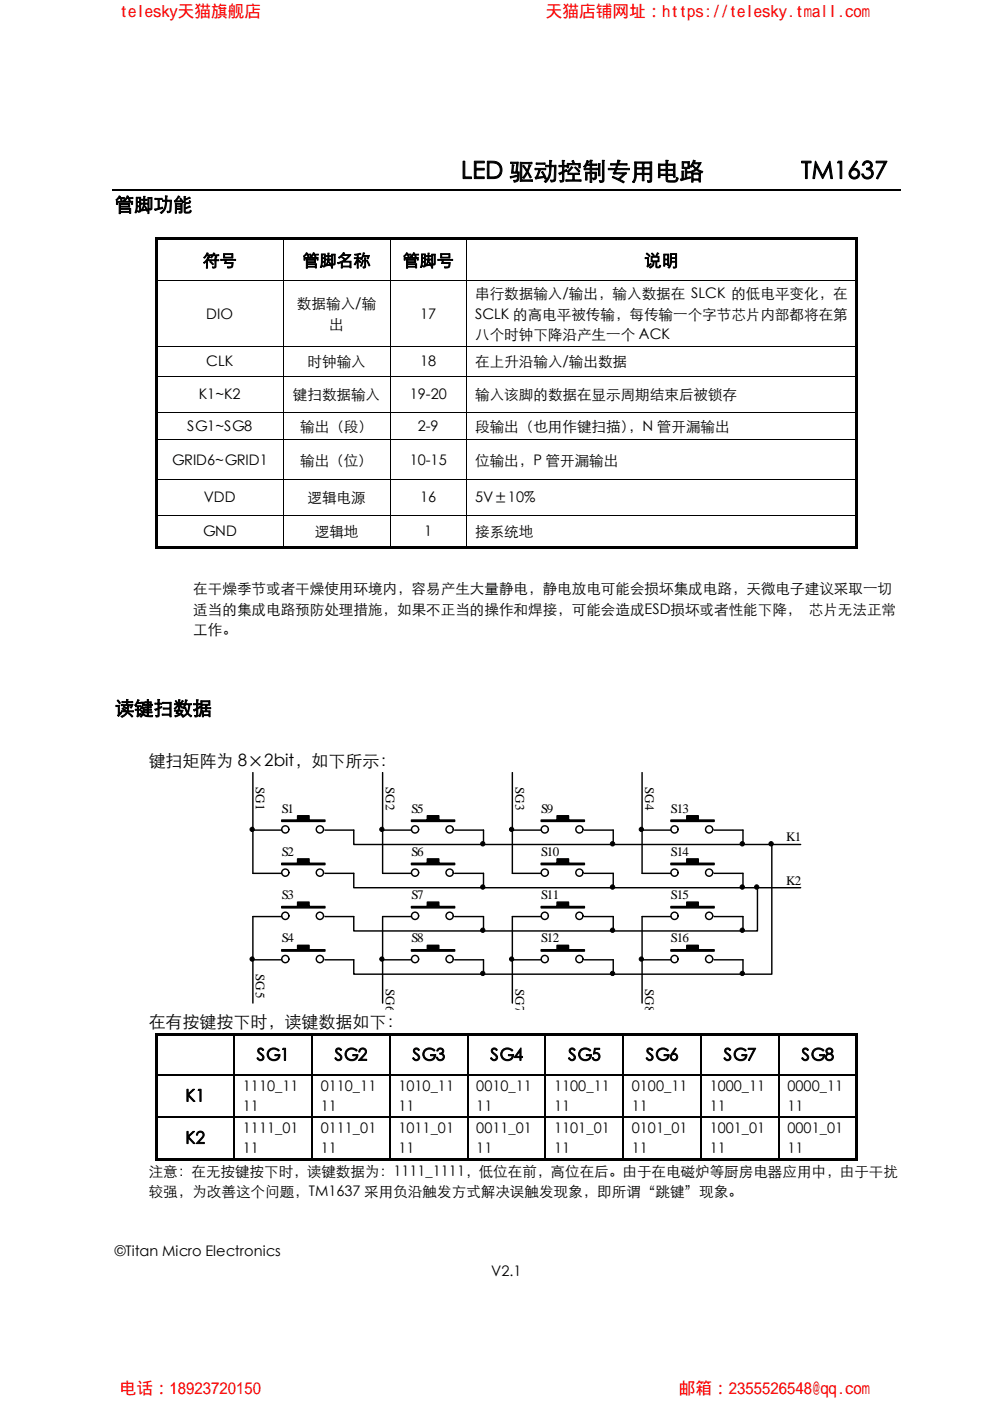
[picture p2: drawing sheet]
<svg xmlns="http://www.w3.org/2000/svg" width="210mm" height="297mm" viewBox="0 0 210 297" stroke-linecap="round" stroke-linejoin="round" font-family="sans-serif">
<path d="M23.8 40.3h167.2" fill="none" stroke="#000" stroke-width=".25"/>
<g fill="#fff">
<path d="M33.4 50.8h26.6v8.6h-26.6z"/>
<path d="M35 52.6h23.2v5h-23.2z"/>
<path d="M60.1 50.8h22.6v8.6h-22.6z"/>
<path d="M61.9 52.6h19v5h-19z"/>
<path d="M82.8 50.8h16v8.6h-16z"/>
<path d="M84.6 52.6h12.5v5h-12.5z"/>
<path d="M99 50.8h82.4v8.6h-82.4z"/>
<path d="M100.8 52.6h79v5h-79z"/>
</g>
<g fill="#000">
<path d="M32.9 50.3h.5v.5h-.5zM32.9 50.3h149v.5h-149zM32.9 50.8h.5v8.6h-.5zM181.4 50.3h.5v.5h-.5zM181.4 50.8h.5v8.6h-.5zM32.9 59.6h.5v13.9h-.5zM32.9 73.6h.5v6.1h-.5zM181.4 59.6h.5v13.9h-.5zM181.4 73.6h.5v6.1h-.5zM32.9 79.8h.5v7.5h-.5zM32.9 87.5h.5v5.7h-.5zM181.4 79.8h.5v7.5h-.5z"/>
<path d="M181.4 87.5h.5v5.7h-.5zM32.9 93.3h.5v8.3h-.5zM32.9 101.8h.5v7.3h-.5zM32.9 109.3h.5v7.1h-.5zM32.9 115.9h27.1v.5h-27.1zM60 115.9h22.7v.5h-22.7zM82.7 115.9h16.1v.5h-16.1zM98.8 115.9h82.6v.5h-82.6zM181.4 93.3h.5v8.3h-.5zM181.4 101.8h.5v7.3h-.5zM181.4 109.3h.5v7.1h-.5zM181.4 115.9h.5v.5h-.5z"/>
<path d="M32.9 219h.5v.5h-.5zM32.9 219h149v.5h-149zM181.4 219h.5v.5h-.5zM32.9 219.5h.5v8.3h-.5zM32.9 227.8h.5v.2h-.5zM32.9 228h.5v8.7h-.5zM32.9 236.7h.5v.2h-.5zM49.6 227.8h.2v.2h-.2zM49.6 236.7h.2v.2h-.2zM66.1 227.8h.2v.2h-.2zM66.1 236.7h.2v.2h-.2zM82.5 227.8h.3v.2h-.3z"/>
<path d="M82.5 236.7h.3v.2h-.3zM99.1 227.8h.2v.2h-.2zM99.1 236.7h.2v.2h-.2zM115.6 227.8h.2v.2h-.2zM115.6 236.7h.2v.2h-.2zM132.1 227.8h.2v.2h-.2zM132.1 236.7h.2v.2h-.2zM148.6 227.8h.2v.2h-.2zM148.6 236.7h.2v.2h-.2zM165.1 227.8h.2v.2h-.2zM165.1 236.7h.2v.2h-.2zM181.4 219.5h.5v8.3h-.5z"/>
<path d="M181.4 227.8h.5v.2h-.5zM181.4 228h.5v8.7h-.5zM181.4 236.7h.5v.2h-.5zM32.9 236.9h.5v9.2h-.5zM32.9 245.6h16.7v.5h-16.7zM49.6 245.6h16.5v.5h-16.5zM66.1 245.6h16.4v.5h-16.4zM82.5 245.6h16.6v.5h-16.6zM99.1 245.6h16.5v.5h-16.5zM115.6 245.6h16.5v.5h-16.5zM132.1 245.6h16.5v.5h-16.5zM148.6 245.6h16.5v.5h-16.5z"/>
<path d="M165.1 245.6h16.3v.5h-16.3zM181.4 236.9h.5v9.2h-.5zM181.4 245.6h.5v.5h-.5z"/>
</g>
<g fill="none" stroke="#000" stroke-width=".21">
<path d="M32.9 59.5h149M60 50.8v8.6M60 59.6v13.9M82.7 50.8v8.6M82.7 59.6v13.9M98.9 50.8v8.6M98.9 59.6v13.9M32.9 73.5h149M32.9 79.7h149M60 73.6v6.1M60 79.8v7.5M82.7 73.6v6.1"/>
<path d="M82.7 79.8v7.5M98.9 73.6v6.1M98.9 79.8v7.5M32.9 87.4h149M32.9 93.2h149M60 87.5v5.7M60 93.3v8.3M82.7 87.5v5.7M82.7 93.3v8.3M98.9 87.5v5.7M98.9 93.3v8.3M32.9 101.7h149"/>
<path d="M32.9 109.2h149M60 101.8v7.3M60 109.3v6.6M82.7 101.8v7.3M82.7 109.3v6.6M98.9 101.8v7.3M98.9 109.3v6.6"/>
</g>
<g fill="none" stroke="#000" stroke-width=".31">
<path d="M53.6 163.8v21.4h6.2M53.6 176h6.2M68.9 176h6.1v3h94.8M81.2 163.8v21.4h6.1M81.2 176h6.1M96.4 176h6.2v3M108.7 176h6.1M108.7 163.8v21.4h6.1M124 176h6.1v3M136.2 176h6.1M136.2 163.8v21.4h6.1M151.5 176h6.1v3"/>
<path d="M163.7 179v27.5h-88.7v-3h-6.1M59.8 194.3h-6.2v18.4M68.9 185.2h6.1v3h94.8M87.3 194.3h-6.1v18.4M96.4 185.2h6.2v3M96.4 194.3h6.2v3.1M114.8 194.3h-6.1v18.4M124 185.2h6.1v3M124 194.3h6.1v3.1M142.3 194.3h-6.1v18.4M151.5 185.2h6.1v3M151.5 194.3h6.1v3.1"/>
<path d="M160.7 188.2v9.2h-85.7v-3.1h-6.1M53.6 203.5h6.2M81.2 203.5h6.1M96.4 203.5h6.2v3M108.7 203.5h6.1M124 203.5h6.1v3M136.2 203.5h6.1M151.5 203.5h6.1v3"/>
<circle cx="60.5" cy="175.9" r=".76"/>
<circle cx="67.9" cy="175.9" r=".77"/>
<circle cx="88" cy="175.9" r=".76"/>
<circle cx="95.4" cy="175.9" r=".77"/>
<circle cx="115.5" cy="175.9" r=".76"/>
<circle cx="122.9" cy="175.9" r=".76"/>
<circle cx="143.1" cy="175.9" r=".76"/>
<circle cx="150.4" cy="175.9" r=".76"/>
<circle cx="60.5" cy="194.2" r=".77"/>
<circle cx="60.5" cy="185" r=".76"/>
<circle cx="67.9" cy="194.2" r=".77"/>
<circle cx="67.9" cy="185" r=".76"/>
<circle cx="88" cy="194.2" r=".77"/>
<circle cx="88" cy="185" r=".76"/>
<circle cx="95.4" cy="194.2" r=".77"/>
<circle cx="95.4" cy="185" r=".76"/>
<circle cx="115.5" cy="194.2" r=".77"/>
<circle cx="115.6" cy="185" r=".76"/>
<circle cx="122.9" cy="194.2" r=".77"/>
<circle cx="122.9" cy="185" r=".76"/>
<circle cx="143.1" cy="194.2" r=".77"/>
<circle cx="143.1" cy="185" r=".76"/>
<circle cx="150.4" cy="194.2" r=".77"/>
<circle cx="150.4" cy="185" r=".76"/>
<circle cx="60.5" cy="203.3" r=".77"/>
<circle cx="67.9" cy="203.3" r=".77"/>
<circle cx="88" cy="203.3" r=".77"/>
<circle cx="95.4" cy="203.3" r=".77"/>
<circle cx="115.5" cy="203.3" r=".77"/>
<circle cx="122.9" cy="203.3" r=".77"/>
<circle cx="143.1" cy="203.3" r=".77"/>
<circle cx="150.4" cy="203.3" r=".77"/>
</g>
<g fill="#000" stroke="#000" stroke-width=".31">
<path d="M59.8 173.9h3.3v-.9h2.5v.9h3.3v.3h-9.1z" fill-rule="evenodd"/>
<path d="M87.3 173.9h3.3v-.9h2.5v.9h3.3v.3h-9.1z" fill-rule="evenodd"/>
<path d="M114.8 173.9h3.4v-.9h2.4v.9h3.4v.3h-9.2z" fill-rule="evenodd"/>
<path d="M142.3 173.9h3.4v-.9h2.4v.9h3.4v.3h-9.2z" fill-rule="evenodd"/>
<path d="M59.8 183h3.3v-.9h2.5v.9h3.3v.3h-9.1z" fill-rule="evenodd"/>
<path d="M59.8 192.2h3.3v-.9h2.5v.9h3.3v.3h-9.1z" fill-rule="evenodd"/>
<path d="M87.3 183h3.3v-.9h2.5v.9h3.3v.3h-9.1z" fill-rule="evenodd"/>
<path d="M87.3 192.2h3.3v-.9h2.5v.9h3.3v.3h-9.1z" fill-rule="evenodd"/>
<path d="M114.8 183h3.4v-.9h2.4v.9h3.4v.3h-9.2z" fill-rule="evenodd"/>
<path d="M114.8 192.2h3.4v-.9h2.4v.9h3.4v.3h-9.2z" fill-rule="evenodd"/>
<path d="M142.3 183h3.4v-.9h2.4v.9h3.4v.3h-9.2z" fill-rule="evenodd"/>
<path d="M142.3 192.2h3.4v-.9h2.4v.9h3.4v.3h-9.2z" fill-rule="evenodd"/>
<path d="M59.8 201.4h3.3v-1h2.5v1h3.3v.3h-9.1z" fill-rule="evenodd"/>
<path d="M87.3 201.4h3.3v-1h2.5v1h3.3v.3h-9.1z" fill-rule="evenodd"/>
<path d="M114.8 201.4h3.4v-1h2.4v1h3.4v.3h-9.2z" fill-rule="evenodd"/>
<path d="M142.3 201.4h3.4v-1h2.4v1h3.4v.3h-9.2z" fill-rule="evenodd"/>
</g>
<g fill="#000" stroke="#000" stroke-width=".21">
<circle cx="53.5" cy="175.8" r=".45"/>
<circle cx="81" cy="175.8" r=".45"/>
<circle cx="102.4" cy="178.9" r=".46"/>
<circle cx="108.5" cy="175.8" r=".45"/>
<circle cx="129.9" cy="178.9" r=".46"/>
<circle cx="136" cy="175.8" r=".45"/>
<circle cx="157.4" cy="178.9" r=".46"/>
<circle cx="163.6" cy="178.9" r=".46"/>
<circle cx="102.4" cy="197.2" r=".46"/>
<circle cx="102.4" cy="188.1" r=".46"/>
<circle cx="129.9" cy="188.1" r=".46"/>
<circle cx="129.9" cy="197.2" r=".46"/>
<circle cx="157.4" cy="197.2" r=".46"/>
<circle cx="157.4" cy="188.1" r=".46"/>
<circle cx="160.5" cy="188.1" r=".46"/>
<circle cx="53.5" cy="203.3" r=".45"/>
<circle cx="81" cy="203.3" r=".45"/>
<circle cx="102.4" cy="206.4" r=".45"/>
<circle cx="108.5" cy="203.3" r=".45"/>
<circle cx="129.9" cy="206.4" r=".46"/>
<circle cx="136" cy="203.3" r=".45"/>
<circle cx="157.4" cy="206.4" r=".46"/>
</g>
<g fill="none" stroke="#000" stroke-width=".23">
<path d="M49.7 219.5v8.3M66.2 219.5v8.3M82.7 219.5v8.3M99.2 219.5v8.3M115.7 219.5v8.3M132.2 219.5v8.3M148.7 219.5v8.3M33.4 227.9h16.2M33.4 236.8h16.2M49.7 228v8.7M49.7 236.9v8.7M49.8 227.9h16.3"/>
<path d="M49.8 236.8h16.3M66.2 228v8.7M66.2 236.9v8.7M66.3 227.9h16.2M66.3 236.8h16.2M82.7 228v8.7M82.7 236.9v8.7M82.8 227.9h16.3M82.8 236.8h16.3M99.2 228v8.7M99.2 236.9v8.7M99.3 227.9h16.3"/>
<path d="M99.3 236.8h16.3M115.7 228v8.7M115.7 236.9v8.7M115.8 227.9h16.3M115.8 236.8h16.3M132.2 228v8.7M132.2 236.9v8.7M132.3 227.9h16.3M132.3 236.8h16.3M148.7 228v8.7M148.7 236.9v8.7M148.8 227.9h16.3"/>
<path d="M148.8 236.8h16.3M165.3 227.9h16.1M165.3 236.8h16.1"/>
</g>
<path d="M165.2 219.5v8.3M165.2 228v8.7M165.2 236.9v8.7" fill="none" stroke="#000" stroke-width=".25"/>
<g font-size="5.1">
<text x="97.8" y="37.9">LED 驱动控制专用电路</text>
<text x="169.9" y="37.9">TM1637</text>
</g>
<g font-size="4.1">
<text x="24.3" y="44.6">管脚功能</text>
<text x="24.3" y="151.4">读键扫数据</text>
</g>
<g font-size="3.6">
<text x="43" y="56.3">符号</text>
<text x="64.2" y="56.3">管脚名称</text>
<text x="85.4" y="56.3">管脚号</text>
<text x="136.7" y="56.3">说明</text>
<text x="31.5" y="162.4">键扫矩阵为 8×2bit，如下所示：</text>
<text x="31.5" y="217.7">在有按键按下时，读键数据如下：</text>
<text x="54.4" y="224.8">SG1</text>
<text x="71" y="224.8">SG2</text>
<text x="87.5" y="224.8">SG3</text>
<text x="104" y="224.8">SG4</text>
<text x="120.5" y="224.8">SG5</text>
<text x="137" y="224.8">SG6</text>
<text x="153.5" y="224.8">SG7</text>
<text x="170" y="224.8">SG8</text>
<text x="39.3" y="233.5">K1</text>
<text x="39.3" y="242.5">K2</text>
</g>
<g font-size="3.5" fill="#f00">
<text x="25.4" y="3.5">telesky天猫旗舰店</text>
<text x="115.8" y="3.5">天猫店铺网址：https://telesky.tmall.com</text>
<text x="25.4" y="295.5">电话：18923720150</text>
<text x="144" y="295.5">邮箱：2355526548@qq.com</text>
</g>
<g font-size="3.1">
<text x="63" y="65.4">数据输入/输</text>
<text x="100.8" y="63.2">串行数据输入/输出，输入数据在 SLCK 的低电平变化，在</text>
<text x="43.8" y="67.6">DIO</text>
<text x="69.8" y="69.7">出</text>
<text x="89.1" y="67.6">17</text>
<text x="100.8" y="67.6">SCLK 的高电平被传输，每传输一个字节芯片内部都将在第</text>
<text x="100.8" y="71.9">八个时钟下降沿产生一个 ACK</text>
<text x="43.7" y="77.7">CLK</text>
<text x="65.2" y="77.7">时钟输入</text>
<text x="89.1" y="77.7">18</text>
<text x="100.8" y="77.7">在上升沿输入/输出数据</text>
<text x="42.1" y="84.6">K1~K2</text>
<text x="62.1" y="84.6">键扫数据输入</text>
<text x="86.9" y="84.6">19-20</text>
<text x="100.8" y="84.6">输入该脚的数据在显示周期结束后被锁存</text>
<text x="39.7" y="91.4">SG1~SG8</text>
<text x="63.7" y="91.4">输出（段）</text>
<text x="88.6" y="91.4">2-9</text>
<text x="100.8" y="91.4">段输出（也用作键扫描）</text>
<text x="133.2" y="91.4">，N 管开漏输出</text>
<text x="36.4" y="98.5">GRID6~GRID1</text>
<text x="63.7" y="98.5">输出（位）</text>
<text x="86.9" y="98.5">10-15</text>
<text x="100.8" y="98.5">位输出，P 管开漏输出</text>
<text x="43.2" y="106.5">VDD</text>
<text x="65.2" y="106.5">逻辑电源</text>
<text x="89.1" y="106.5">16</text>
<text x="100.8" y="106.5">5V±10%</text>
<text x="43" y="113.6">GND</text>
<text x="66.8" y="113.6">逻辑地</text>
<text x="90" y="113.6">1</text>
<text x="100.8" y="113.6">接系统地</text>
<text x="41" y="125.8">在干燥季节或者干燥使用环境内，容易产生大量静电，静电放电可能会损坏集成电路，天微电子建议采取一切</text>
<text x="41" y="130.2">适当的集成电路预防处理措施，如果不正当的操作和焊接，可能会造成ESD损坏或者性能下降， 芯片无法正常</text>
<text x="41" y="134.5">工作。</text>
<text x="51.5" y="231.2">1110_11</text>
<text x="68" y="231.2">0110_11</text>
<text x="84.5" y="231.2">1010_11</text>
<text x="101" y="231.2">0010_11</text>
<text x="117.5" y="231.2">1100_11</text>
<text x="134" y="231.2">0100_11</text>
<text x="150.5" y="231.2">1000_11</text>
<text x="167" y="231.2">0000_11</text>
<text x="51.5" y="235.6">11</text>
<text x="68" y="235.6">11</text>
<text x="84.5" y="235.6">11</text>
<text x="101" y="235.6">11</text>
<text x="117.5" y="235.6">11</text>
<text x="134" y="235.6">11</text>
<text x="150.5" y="235.6">11</text>
<text x="167" y="235.6">11</text>
<text x="51.5" y="244.5">11</text>
<text x="51.5" y="240.2">1111_01</text>
<text x="68" y="240.2">0111_01</text>
<text x="68" y="244.5">11</text>
<text x="84.5" y="240.2">1011_01</text>
<text x="84.5" y="244.5">11</text>
<text x="101" y="240.2">0011_01</text>
<text x="101" y="244.5">11</text>
<text x="117.5" y="240.2">1101_01</text>
<text x="117.5" y="244.5">11</text>
<text x="134" y="240.2">0101_01</text>
<text x="134" y="244.5">11</text>
<text x="150.5" y="240.2">1001_01</text>
<text x="150.5" y="244.5">11</text>
<text x="167" y="240.2">0001_01</text>
<text x="167" y="244.5">11</text>
<text x="31.5" y="249.3">注意：在无按键按下时，读键数据为：1111_1111，低位在前，高位在后。由于在电磁炉等厨房电器应用中，由于干扰</text>
<text x="31.5" y="253.7">较强，为改善这个问题，TM1637 采用负沿触发方式解决误触发现象，即所谓“跳键”现象。</text>
<text x="24.3" y="266.2">©Titan Micro Electronics</text>
<text x="104.2" y="270.5">V2.1</text>
</g>
<g font-size="2.8">
<text x="54.3" y="166.8" transform="rotate(90 54.3 166.8)">SG1</text>
<text x="81.8" y="166.8" transform="rotate(90 81.8 166.8)">SG2</text>
<text x="109.3" y="166.8" transform="rotate(90 109.3 166.8)">SG3</text>
<text x="136.9" y="166.8" transform="rotate(90 136.9 166.8)">SG4</text>
<text x="59.8" y="172.3">S1</text>
<text x="87.3" y="172.3">S5</text>
<text x="114.8" y="172.3">S9</text>
<text x="142.3" y="172.3">S13</text>
<text x="166.8" y="178.4">K1</text>
<text x="59.8" y="181.5">S2</text>
<text x="87.3" y="181.5">S6</text>
<text x="114.8" y="181.5">S10</text>
<text x="142.3" y="181.5">S14</text>
<text x="59.8" y="190.6">S3</text>
<text x="87.3" y="190.6">S7</text>
<text x="114.8" y="190.6">S11</text>
<text x="142.3" y="190.6">S15</text>
<text x="166.8" y="187.6">K2</text>
<text x="59.8" y="199.8">S4</text>
<text x="87.3" y="199.8">S8</text>
<text x="114.8" y="199.8">S12</text>
<text x="142.3" y="199.8">S16</text>
<text x="54.3" y="206.6" transform="rotate(90 54.3 206.6)">SG5</text>
<text x="81.8" y="209.6" transform="rotate(90 81.8 209.6)">SG6</text>
<text x="109.3" y="209.6" transform="rotate(90 109.3 209.6)">SG7</text>
<text x="136.9" y="209.6" transform="rotate(90 136.9 209.6)">SG8</text>
</g>
</svg>
